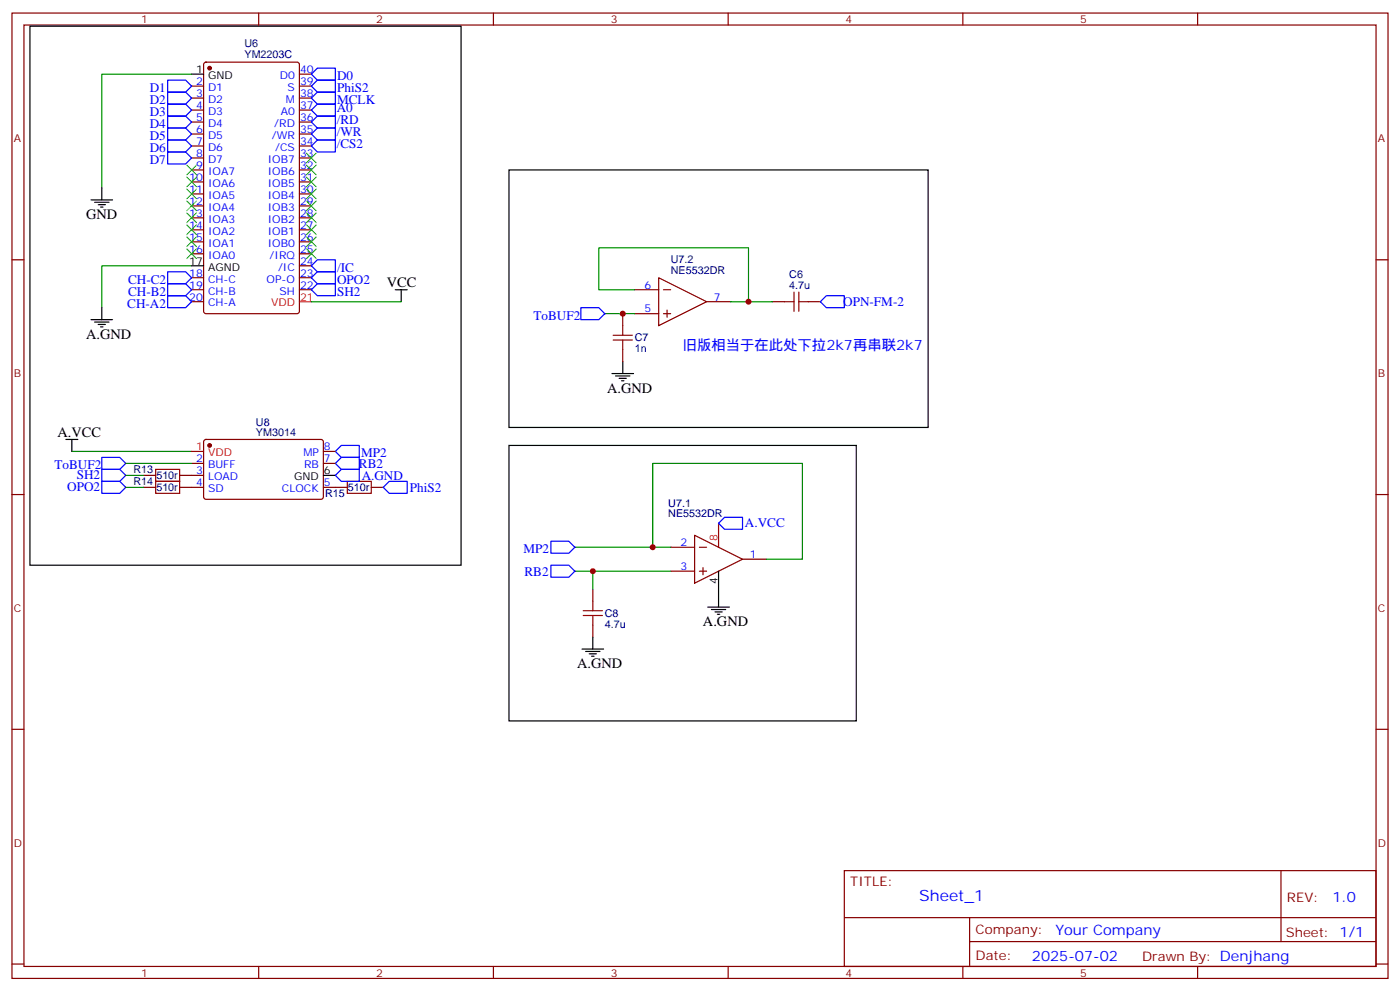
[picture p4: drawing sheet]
<svg xmlns="http://www.w3.org/2000/svg" width="412mm" height="292mm" viewBox="0 0 412 292" stroke-linecap="round" stroke-linejoin="round" font-family="sans-serif">
<g fill="none" stroke="#870000" stroke-width=".35">
<path d="M3.5 3.8h405.4v284.4h-405.4zM7.1 7.4h398.2v277.3h-398.2zM60.2 18.5l.5-.2h26.8l.6 .4 .1 73-.5 .6-27 .1-.7-.5v-72.9zM76.2 3.8v3.6M145.3 3.8v3.6M214.5 3.8v3.6M283.6 3.8v3.6M352.8 3.8v3.6M56.4 25.4h3.6M56.4 28.9h3.6M56.4 32.4h3.6M56.4 35.9h3.6"/>
<path d="M56.4 39.5h3.6M88.2 25.4h3.5M88.2 28.9h3.5M88.2 32.4h3.5M88.2 35.9h3.5M88.2 39.5h3.5M88.2 21.8h3.5M56.4 43h3.6M56.4 46.5h3.6M56.4 50.1h3.6M56.4 53.6h3.6M56.4 57.1h3.6"/>
<path d="M88.2 43h3.5M88.2 46.5h3.5M88.2 50.1h3.5M88.2 53.6h3.5M88.2 57.1h3.5M3.5 76.5h3.6M56.4 60.6h3.6M56.4 64.2h3.6M56.4 67.7h3.6M56.4 71.2h3.6M56.4 74.8h3.6M88.2 60.6h3.5"/>
<path d="M88.2 64.2h3.5M88.2 67.7h3.5M88.2 71.2h3.5M88.2 74.8h3.5M88.2 78.3h3.5M405.3 76.5h3.6M56.4 81.8h3.6M56.4 85.3h3.6M56.4 88.9h3.6M88.2 81.8h3.5M88.2 85.3h3.5M183.4 92.4v3.5"/>
<path d="M187 85.3h7M187 92.4h7M194 81.8l14.1 7.1-14.1 7zM195.4 85.3h2.2M195.4 92.4h2.2M196.5 91.3v2.2M208.1 88.9h7.1M227.5 88.9h3.6M238.1 88.9h3.6M183.4 103v3.5M56.4 136.5h3.6M60.2 129.6l.5-.2 34.1 .1 .4 .6v16.5l-.7 .5-34.1-.1-.4-.6v-16.3z"/>
<path d="M95.2 136.5h3.6M95.2 133h3.6M3.5 145.7h3.6M42.3 140h3.6M42.3 143.5h3.6M52.9 140h7.1M52.9 143.5h7.1M95.2 143.5h7.1M109.4 143.5h3.5M204.6 157.7l14.1 7-14.1 7.1zM405.3 145.7h3.6M174.6 173.5v3.6"/>
<path d="M197.6 161.2h7M197.6 168.2h7M206 161.2h2.1M206 168.2h2.1M207.1 167.2v2.1M218.7 164.7h7.1M174.6 184.1v3.5M3.5 214.8h3.6M405.3 214.8h3.6M248.7 256.4h156.6v28.3h-156.6zM377.3 256.5v20.8M248.7 270.3h156.5"/>
<path d="M285.6 277.3h119.6M285.6 270.3v14.1M3.5 284h3.6M76.2 284.7v3.5M145.3 284.7v3.5M214.5 284.7v3.5M283.6 284.7v3.5M352.8 284.7v3.5M405.3 284h3.6"/>
</g>
<g fill="none" stroke="#008700" stroke-width=".35">
<path d="M56.4 21.8h-26.4v33.6M56.4 78.3h-26.4v12.3M91.7 88.9h26.5M178.2 92.4h8.8M187 85.3h-10.6v-12.3h44.1v15.9h-5.3M220.5 88.9h7M21.2 133h35.2M37 136.5h19.4M37 140h5.3M37 143.5h5.3M169.3 168.2h28.3M169.3 161.2h28.3"/>
<path d="M174.6 168.2v5.3M192.3 161.2v-24.7h44.1v28.2h-10.6"/>
</g>
<g fill="none" stroke="#000" stroke-width=".35">
<path d="M8.8 7.7h127v158.8h-127zM56.4 21.8h3.6M26.8 58.9h6.4M27.9 59.6h4.2M30 55.4v3.5M149.9 50.1h123.5v75.8h-123.5zM28.9 60.3h2.1M29.6 61h.7M56.4 78.3h3.6M26.8 94.2h6.4M27.9 94.9h4.2M28.9 95.6h2.1"/>
<path d="M29.6 96.3h.7M30 90.6v3.6M116.4 85.3h3.5M118.2 85.3v3.6M180.3 110h6.3M181.3 110.7h4.3M182.4 111.4h2.1M183.1 112.1h.7M183.4 106.5v3.5M19.4 129.4h3.5M21.2 129.4v3.6M149.9 131.2h102.3v81.1h-102.3z"/>
<path d="M95.2 140h3.6M208.5 178.8h6.3M209.5 179.5h4.3M211.7 168.2v10.6M171.4 191.2h6.4M172.5 191.9h4.2M173.6 192.6h2.1M174.3 193.3h.7M174.6 187.6v3.6M210.6 180.2h2.1M211.3 180.9h.7"/>
</g>
<g fill="#870000" stroke="#870000" stroke-width=".35">
<circle cx="61.7" cy="20.1" r=".53"/>
<circle cx="61.7" cy="131.2" r=".53"/>
</g>
<path d="M88.2 88.9h3.5M56.4 133h3.6M211.7 154.1v7.1" fill="none" stroke="#f00" stroke-width=".35"/>
<g fill="none" stroke="#00f" stroke-width=".35">
<path d="M49.4 23.6h5.3l1.7 1.8-1.7 1.7h-5.3zM49.4 27.1h5.3l1.7 1.8-1.7 1.8h-5.3zM49.4 30.7h5.3l1.7 1.7-1.7 1.8h-5.3zM49.4 34.2h5.3l1.7 1.7-1.7 1.8h-5.3zM49.4 37.7h5.3l1.7 1.8-1.7 1.7h-5.3zM91.7 21.8l1.8-1.7h5.3v3.5h-5.3zM91.7 25.4l1.8-1.8h5.3v3.5h-5.3zM91.7 28.9l1.8-1.8h5.3v3.6h-5.3zM91.7 35.9l1.8-1.7h5.3v3.5h-5.3zM91.7 39.5l1.8-1.8h5.3v3.5h-5.3zM93.5 30.7h5.3v3.5h-5.3l-1.8-1.8zM49.4 41.2h5.3l1.7 1.8-1.7 1.8h-5.3z"/>
<path d="M49.4 44.8h5.3l1.7 1.7-1.7 1.8h-5.3zM91.7 43l1.8-1.8h5.3v3.6h-5.3zM93.5 76.5h5.3v3.5h-5.3l-1.8-1.7zM49.4 80h5.3l1.7 1.8-1.7 1.8h-5.3zM49.4 83.6h5.3l1.7 1.7-1.7 1.8h-5.3zM49.4 87.1h5.3l1.7 1.8-1.7 1.7h-5.3zM93.5 80h5.3v3.6h-5.3l-1.8-1.8zM93.5 83.6h5.3v3.5h-5.3l-1.8-1.8zM171.1 90.6h5.3l1.8 1.8-1.8 1.8h-5.3zM241.7 88.9l1.7-1.8h5.3v3.5h-5.3zM30 134.7h5.3l1.7 1.8-1.7 1.8h-5.3zM30 138.3h5.3l1.7 1.7-1.7 1.8h-5.3z"/>
<path d="M100.5 134.7h5.3v3.6h-5.3l-1.7-1.8zM100.5 131.2h5.3v3.5h-5.3l-1.7-1.7zM100.5 138.3h5.3v3.5h-5.3l-1.7-1.8zM30 141.8h5.3l1.7 1.7-1.7 1.8h-5.3zM114.7 141.8h5.2v3.5h-5.2l-1.8-1.8zM162.3 159.4h5.3l1.7 1.8-1.7 1.7h-5.3zM213.4 152.4h5.3v3.5h-5.3l-1.7-1.8zM162.3 166.5h5.3l1.7 1.7-1.7 1.8h-5.3z"/>
</g>
<g fill="none" stroke="#3c3" stroke-width=".35">
<path d="M55 48.6l2.9 2.9M55 52.2l2.9 2.8M55 55.7l2.9 2.8M55 59.2l2.9 2.9M57.9 48.6l-2.9 2.9M57.9 52.2l-2.9 2.8M57.9 55.7l-2.9 2.8M57.9 59.2l-2.9 2.9M90.3 59.2l2.8 2.9M90.3 55.7l2.8 2.8M90.3 52.2l2.8 2.8M90.3 48.6l2.8 2.9"/>
<path d="M90.3 45.1l2.8 2.8M93.1 59.2l-2.8 2.9M93.1 55.7l-2.8 2.8M93.1 52.2l-2.8 2.8M93.1 48.6l-2.8 2.9M93.1 45.1l-2.8 2.8M55 62.8l2.9 2.8M55 66.3l2.9 2.8M55 69.8l2.9 2.8M55 73.3l2.9 2.9M57.9 62.8l-2.9 2.8M57.9 66.3l-2.9 2.8"/>
<path d="M57.9 69.8l-2.9 2.8M57.9 73.3l-2.9 2.9M90.3 73.3l2.8 2.9M90.3 69.8l2.8 2.8M90.3 66.3l2.8 2.8M90.3 62.8l2.8 2.8M93.1 73.3l-2.8 2.9M93.1 69.8l-2.8 2.8M93.1 66.3l-2.8 2.8M93.1 62.8l-2.8 2.8"/>
</g>
<g fill="none" stroke="#a10000" stroke-width=".35">
<path d="M180.6 98.7h5.7M183.4 95.9v2.8M231.1 88.9h2.8M233.9 86v5.7M235.3 86v5.7M235.3 88.9h2.8M180.6 100.2h5.7M183.4 100.2v2.8M45.9 138.3h7v3.5h-7zM45.9 141.8h7v3.5h-7zM102.3 141.8h7.1v3.5h-7.1zM171.8 179.9h5.6"/>
<path d="M174.6 177.1v2.8M171.8 181.3h5.6M174.6 181.3v2.8"/>
</g>
<g fill="#c00">
<circle cx="183.4" cy="92.4" r=".88"/>
<circle cx="220.5" cy="88.9" r=".88"/>
<circle cx="174.6" cy="168.2" r=".88"/>
<circle cx="192.3" cy="161.2" r=".88"/>
</g>
<text font-size="4.6" fill="#00f" x="270.8" y="265.5">Sheet_1</text>
<g font-size="4.2">
<text x="25.4" y="64.5">GND</text>
<text x="113.9" y="84.6">VCC</text>
<text x="25.4" y="99.8">A.GND</text>
<text x="178.9" y="115.7">A.GND</text>
<text x="16.9" y="128.7">A.VCC</text>
<text x="207.1" y="184.5">A.GND</text>
<text x="170" y="196.8">A.GND</text>
</g>
<g font-size="4.2" fill="#00f">
<text x="201.1" y="103">旧版相当于在此处下拉2k7再串联2k7</text>
<text x="392.5" y="265.7">1.0</text>
<text x="310.9" y="275.3">Your Company</text>
<text x="304" y="283.1">2025-07-02</text>
</g>
<g font-size="3.9" fill="#00f">
<text x="99.3" y="23.6">D0</text>
<text x="44.1" y="27.1">D1</text>
<text x="99.3" y="27.1">PhiS2</text>
<text x="44.1" y="30.7">D2</text>
<text x="44.1" y="34.2">D3</text>
<text x="99.2" y="33.1">A0</text>
<text x="99.3" y="30.7">MCLK</text>
<text x="44.1" y="37.7">D4</text>
<text x="44.1" y="41.2">D5</text>
<text x="99.2" y="36.7">/RD</text>
<text x="99.2" y="40.2">/WR</text>
<text x="44.1" y="44.8">D6</text>
<text x="99.2" y="43.7">/CS2</text>
<text x="44.1" y="48.3">D7</text>
<text x="37.7" y="83.6">CH-C2</text>
<text x="99.3" y="80">/IC</text>
<text x="99.3" y="83.6">OPO2</text>
<text x="37.7" y="87.1">CH-B2</text>
<text x="99.3" y="87.1">SH2</text>
<text x="37.5" y="90.6">CH-A2</text>
<text x="157.1" y="94.2">ToBUF2</text>
<text x="248.4" y="90.1">OPN-FM-2</text>
<text x="105.7" y="137.7">RB2</text>
<text x="106.4" y="134.7">MP2</text>
<text x="16" y="138.3">ToBUF2</text>
<text x="22.6" y="141.1">SH2</text>
<text x="106.5" y="141.3">A.GND</text>
<text x="19.8" y="144.6">OPO2</text>
<text x="120.7" y="144.8">PhiS2</text>
<text x="219.4" y="155.3">A.VCC</text>
<text x="154.2" y="162.9">MP2</text>
<text x="154.5" y="169.5">RB2</text>
</g>
<g font-size="3.9" fill="#800">
<text x="250.5" y="261">TITLE:</text>
<text x="379.1" y="265.7">REV:</text>
<text x="287.4" y="275.2">Company:</text>
<text x="378.7" y="275.8">Sheet: 1/1</text>
<text x="287.4" y="282.9">Date:</text>
<text x="336.4" y="283">Drawn By: Denjhang</text>
</g>
<g font-size="3.2" fill="#800">
<text x="41.6" y="6.8">1</text>
<text x="110.8" y="6.8">2</text>
<text x="179.9" y="6.8">3</text>
<text x="249.1" y="6.8">4</text>
<text x="318.2" y="6.8">5</text>
<text x="4.1" y="41.9">A</text>
<text x="405.9" y="41.9">A</text>
<text x="4.1" y="111.1">B</text>
<text x="405.9" y="111.1">B</text>
<text x="4.1" y="180.2">C</text>
<text x="405.9" y="180.2">C</text>
<text x="4.1" y="249.4">D</text>
<text x="405.9" y="249.4">D</text>
<text x="41.6" y="287.7">1</text>
<text x="110.8" y="287.7">2</text>
<text x="179.9" y="287.7">3</text>
<text x="249.1" y="287.7">4</text>
<text x="318.2" y="287.7">5</text>
</g>
<g font-size="3.2" fill="#000080">
<text x="72" y="17.2">YM2203C</text>
<text x="72" y="14">U6</text>
<text x="197.6" y="77.4">U7.2</text>
<text x="197.6" y="80.6">NE5532DR</text>
<text x="232.5" y="81.8">C6</text>
<text x="232.5" y="85">4.7u</text>
<text x="187" y="100.6">C7</text>
<text x="187" y="103.8">1n</text>
<text x="75.4" y="125.4">U8</text>
<text x="75.4" y="128.4">YM3014</text>
<text x="39.3" y="142.9">R14</text>
<text x="39.3" y="139.4">R13</text>
<text x="46.1" y="141.2">510r</text>
<text x="46.1" y="144.7">510r</text>
<text x="95.8" y="146.4">R15</text>
<text x="102.5" y="144.7">510r</text>
<text x="196.8" y="149.2">U7.1</text>
<text x="196.8" y="152.4">NE5532DR</text>
<text x="178.2" y="184.9">4.7u</text>
<text x="178.2" y="181.8">C8</text>
</g>
<g font-size="3.2">
<text x="57.8" y="21.5">1</text>
<text x="61.3" y="23.2">GND</text>
<text x="55.8" y="77.9">17</text>
<text x="61.3" y="79.7">AGND</text>
<text x="86.7" y="141.4">GND</text>
<text x="95.4" y="139.7">6</text>
<text x="211.3" y="172" transform="rotate(-90 211.3 172)">4</text>
</g>
<g font-size="3.2" fill="#00f">
<text x="82.4" y="23.2">D0</text>
<text x="88.4" y="21.5">40</text>
<text x="57.8" y="25">2</text>
<text x="57.8" y="28.5">3</text>
<text x="61.3" y="26.8">D1</text>
<text x="84.7" y="26.8">S</text>
<text x="88.4" y="28.5">38</text>
<text x="88.4" y="25">39</text>
<text x="57.8" y="32.1">4</text>
<text x="57.8" y="35.6">5</text>
<text x="61.3" y="30.3">D2</text>
<text x="61.3" y="33.8">D3</text>
<text x="82.7" y="33.8">A0</text>
<text x="84.2" y="30.3">M</text>
<text x="88.4" y="35.6">36</text>
<text x="88.4" y="32.1">37</text>
<text x="57.8" y="39.1">6</text>
<text x="61.3" y="37.4">D4</text>
<text x="61.3" y="40.9">D5</text>
<text x="80.1" y="40.9">/WR</text>
<text x="80.8" y="37.4">/RD</text>
<text x="88.4" y="39.1">35</text>
<text x="57.8" y="42.7">7</text>
<text x="57.8" y="46.2">8</text>
<text x="61.3" y="44.4">D6</text>
<text x="61.3" y="47.9">D7</text>
<text x="78.9" y="47.9">IOB7</text>
<text x="81.1" y="44.4">/CS</text>
<text x="88.4" y="46.2">33</text>
<text x="88.4" y="42.7">34</text>
<text x="55.8" y="53.2">10</text>
<text x="57.8" y="49.7">9</text>
<text x="61.3" y="51.5">IOA7</text>
<text x="78.9" y="51.5">IOB6</text>
<text x="88.4" y="53.2">31</text>
<text x="88.4" y="49.7">32</text>
<text x="55.8" y="56.8">11</text>
<text x="61.3" y="55">IOA6</text>
<text x="61.3" y="58.5">IOA5</text>
<text x="78.9" y="58.5">IOB4</text>
<text x="78.9" y="55">IOB5</text>
<text x="88.4" y="56.8">30</text>
<text x="55.8" y="60.3">12</text>
<text x="55.8" y="63.8">13</text>
<text x="61.3" y="62.1">IOA4</text>
<text x="61.3" y="65.6">IOA3</text>
<text x="78.9" y="65.6">IOB2</text>
<text x="78.9" y="62.1">IOB3</text>
<text x="88.4" y="63.8">28</text>
<text x="88.4" y="60.3">29</text>
<text x="55.8" y="67.3">14</text>
<text x="55.8" y="70.9">15</text>
<text x="61.3" y="69.1">IOA2</text>
<text x="78.9" y="69.1">IOB1</text>
<text x="88.4" y="70.9">26</text>
<text x="88.4" y="67.3">27</text>
<text x="55.8" y="74.4">16</text>
<text x="61.3" y="72.6">IOA1</text>
<text x="61.3" y="76.2">IOA0</text>
<text x="78.9" y="72.6">IOB0</text>
<text x="79.4" y="76.2">/IRQ</text>
<text x="88.4" y="77.9">24</text>
<text x="88.4" y="74.4">25</text>
<text x="55.8" y="81.5">18</text>
<text x="61.3" y="83.2">CH-C</text>
<text x="78.5" y="83.2">OP-O</text>
<text x="81.9" y="79.7">/IC</text>
<text x="88.4" y="81.5">23</text>
<text x="55.8" y="85">19</text>
<text x="55.8" y="88.5">20</text>
<text x="61.3" y="86.7">CH-B</text>
<text x="82.3" y="86.7">SH</text>
<text x="88.4" y="85">22</text>
<text x="189.9" y="85">6</text>
<text x="210.3" y="88.5">7</text>
<text x="61.3" y="90.3">CH-A</text>
<text x="189.9" y="92">5</text>
<text x="57.8" y="136.1">2</text>
<text x="61.3" y="137.9">BUFF</text>
<text x="89.4" y="134.4">MP</text>
<text x="89.6" y="137.9">RB</text>
<text x="95.4" y="136.1">7</text>
<text x="95.4" y="132.6">8</text>
<text x="57.8" y="139.7">3</text>
<text x="57.8" y="143.2">4</text>
<text x="61.3" y="141.4">LOAD</text>
<text x="95.4" y="143.2">5</text>
<text x="61.3" y="145">SD</text>
<text x="83.1" y="145">CLOCK</text>
<text x="200.5" y="160.8">2</text>
<text x="200.5" y="167.9">3</text>
<text x="220.8" y="164.4">1</text>
</g>
<g font-size="3.2" fill="#f00">
<text x="88.4" y="88.5">21</text>
<text x="79.8" y="90.3">VDD</text>
<text x="57.8" y="132.6">1</text>
<text x="61.3" y="134.4">VDD</text>
<text x="211.3" y="159.4" transform="rotate(-90 211.3 159.4)">8</text>
</g>
</svg>
